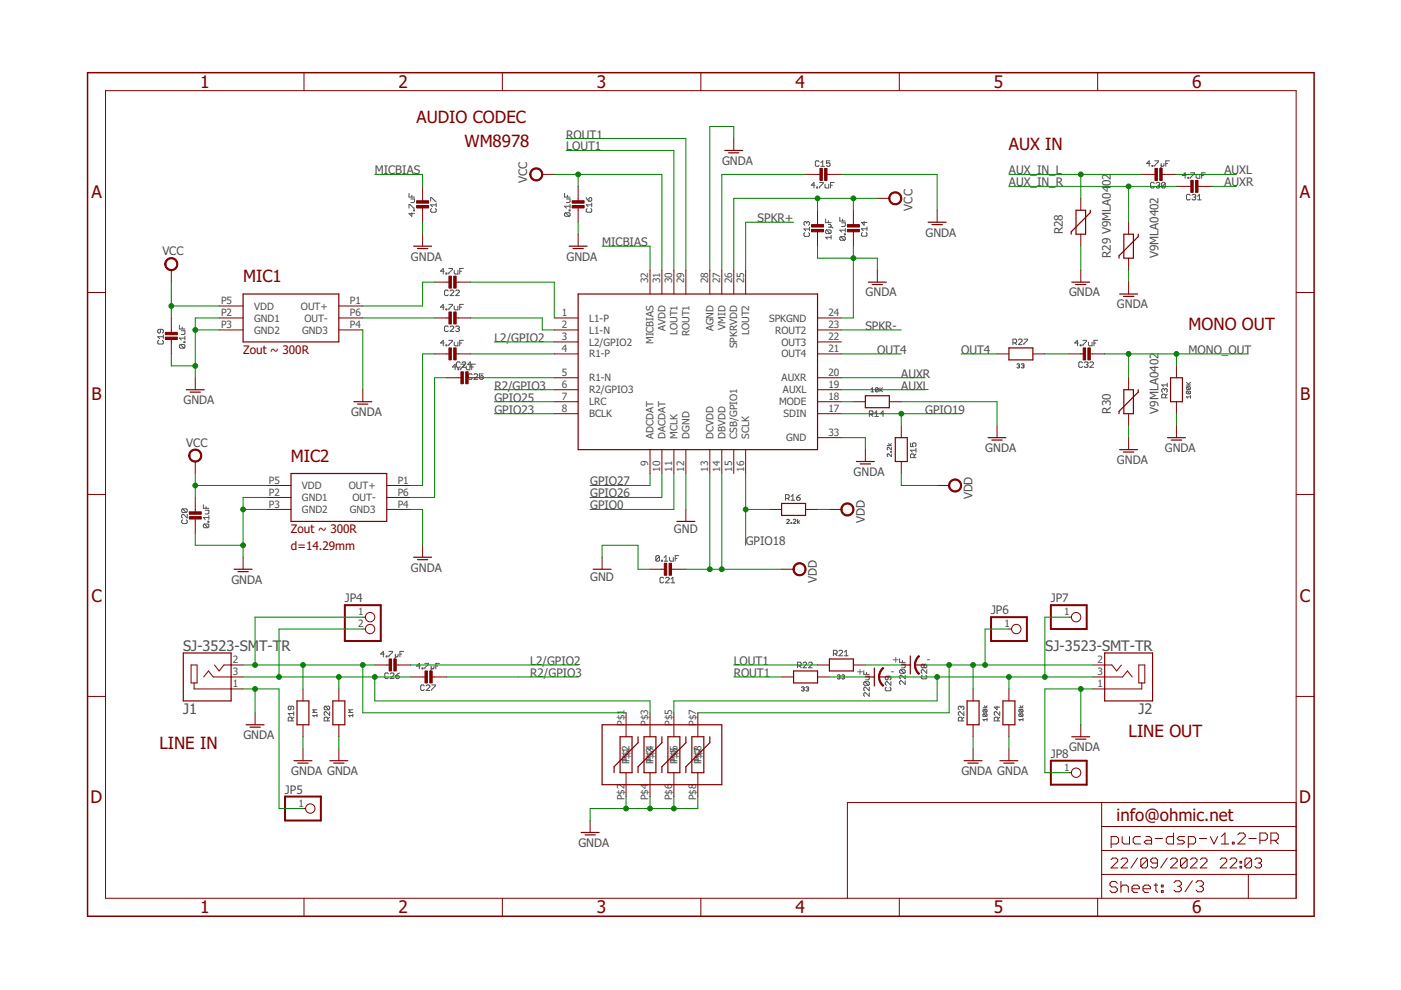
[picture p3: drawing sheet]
<svg xmlns="http://www.w3.org/2000/svg" width="297mm" height="210mm" viewBox="0 0 297 210" stroke-linecap="round" stroke-linejoin="round" font-family="sans-serif">
<g fill="none" stroke="#505050" stroke-width=".21">
<path d="M172.8 39.3h-.8l.6-.6v1.2M173.2 39.7h.2v.2h-.2zM173.7 34.3l-.2-.2h-.4l-.2 .2v.8l.2 .2h.4l.2-.2M173.8 38.7h.7l-.7 1.2M174 35.3h.8M174 34.5l.4-.4v1.2M174.9 39.1v.6l.2 .2h.6v-.8M176 34.1h-.8v.6l.4-.2 .4 .2v.4l-.2 .2h-.4l-.2-.2M176.1 39.3h.4M176.9 38.7h-.8v1.2M243.9 34.7h-.8l.5-.6v1.2M244.2 35.1h.2v.2h-.2z"/>
<path d="M244.7 38.9l-.2-.2h-.4l-.2 .2v.7l.2 .3h.4l.2-.3M244.8 34.1h.8l-.8 1.2M245.1 38.9l.2-.2h.4l.2 .2-.2 .4M245.5 39.3h.2M245.7 39.3l.2 .2-.2 .4h-.4l-.2-.3M246.2 34.7v.8l-.2 .1M246.8 34.7v.4l-.2 .2-.4-.2M247.1 38.9v.7l-.2 .3h-.4l-.2-.3M247.1 38.9l-.2-.2h-.4l-.2 .2v.7M247.1 38.9l-.8 .7M247.2 34.7h.3M247.9 34.1h-.7v1.2"/>
<path d="M251.5 37.2h-.8l.6-.6v1.2M251.9 37.6h.2v.2h-.2zM252.4 36.6h.8v.2l-.8 .8v.2M253.6 37v.6l.2 .2h.6v-.8M254.8 37.2h.4M255.5 36.6h-.7v1.2M86.7 41v.8h1.2M86.7 44.1v-.8h.2l.8 .8h.2M87.1 42.2h.8v.6l-.2 .1h-.6M87.3 45.1v.8l-.6-.6h1.2M87.3 41.4v.4M87.7 44.5h.2v.2h-.2z"/>
<path d="M91.3 42.7v-.8h.2l.8 .8h.2M91.5 44.2l-.2 .2v.4l.2 .2h.8l.2-.2v-.4l-.2-.2M92.5 43.4h-1.2l.4 .4M92.5 43.1v.7M94.2 57.5h-.8l.6-.6v1.2M94.6 57.9h.1v.2h-.1zM95.1 56.9h.8v.2l-.8 .8v.2M96.3 57.3v.6l.2 .2h.6v-.8M97.5 57.5h.4M98.3 56.9h-.8v1.2M119.7 41v.8h1.2M119.9 45.1l-.2 .2v.4l.2 .2h.8"/>
<path d="M119.9 45.1h.8l.2 .2v.4l-.2 .2M119.9 45.1l.8 .8M120.1 42.2h.8v.6l-.2 .1h-.6M120.3 41.4v.4M120.7 44.5h.2v.2h-.2zM120.9 43.3v.8M120.9 43.7h-1.2l.4 .4M124.3 41.9l.6 .8M124.5 44.2l-.2 .2v.4l.2 .2h.8l.2-.2v-.4l-.2-.2M124.9 42.1l.2-.2 .4 .2v.4l-.2 .2h-.4zM125.5 43.1v.7M125.5 43.4h-1.2l.4 .4"/>
<path d="M170.6 49.3l-.1 .2v.4l.1 .2h.8l.2-.2v-.4l-.2-.2M171 47.2l-.2-.2-.3 .2v.4l.1 .2M171 47.2l.2-.2 .4 .2v.4l-.2 .2M171 47.2v.2M171.6 48.2v.7M171.6 48.6h-1.1l.3 .3M175 46.4v.8h1.2M175.2 48.7h.8l.2 .2v.4l-.2 .2M175.2 48.7l-.2 .2v.4l.2 .2h.8M175.2 48.7l.8 .8M175.6 47.6h.4l.2 .2-.2 .4M175.6 48.2h.8l.2 .2"/>
<path d="M175.6 46.8v.4M176.2 50.3h-1.2l.4 .4M176.2 49.9v.8M178.1 46.1v.8h1.1M178.2 50.2l-.1 .2v.4l.1 .1h.8M178.2 50.2h.8l.2 .2v.4l-.2 .1M178.2 50.2l.8 .7M178.4 47.2h.8v.6l-.2 .2h-.6M178.6 46.5v.4M179 49.6h.2v.2h-.2zM179.2 48.4v.8M179.2 48.8h-1.1l.3 .4"/>
<path d="M182.8 49.3l-.2 .2v.4l.2 .2h.8l.2-.2v-.4l-.2-.2M183.2 47v.7l-.6-.5h1.2M183.8 48.1v.8M183.8 48.5h-1.2l.4 .4M252.3 41.4l-.2-.2h-.3l-.2 .2v.8l.2 .2h.3l.2-.2M252.7 41.4l.2-.2h.4l.2 .2-.2 .4M253.1 41.8h.2M253.3 41.8l.2 .2-.2 .4h-.4l-.2-.2M253.9 42.4h.8M253.9 41.6l.4-.4v1.2M33.7 72.2l-.3 .2v.3l.3 .2h.7l.2-.2v-.3l-.2-.2M34 69.8v.6l-.2 .2-.4-.2v-.4l.3-.2h.7l.2 .2v.4l-.2 .2"/>
<path d="M34.6 71v.8M34.6 71.4h-1.2l.4 .4M38 69v.7h1.2M38.2 73l-.2 .2v.4l.2 .2h.8M38.2 73h.8l.2 .2v.4l-.2 .2M38.2 73l.8 .8M38.4 70.1h.8v.6l-.2 .2h-.6M38.6 69.3v.4M39 72.5h.2v.1h-.2zM39.2 71.3v.8M39.2 71.7h-1.2l.4 .4M94.2 65.1h-.8l.6-.6v1.2"/>
<path d="M94.2 72.7h-.8l.6-.5v1.1M94.6 65.5h.1v.2h-.1zM94.6 73.1h.1v.2h-.1zM95 61.7l-.2-.2h-.3l-.2 .2v.8l.2 .2h.3l.2-.2M95 69.3l-.2-.2h-.3l-.2 .2v.8l.2 .2h.3l.2-.2M95.1 64.5h.8v.2l-.8 .8v.2M95.1 72.2h.8v.1l-.8 .8v.2M95.4 61.7l.2-.2h.4l.2 .2v.2l-.8 .8h.8M95.4 69.3l.2-.2h.4l.2 .2v.2l-.8 .8h.8M96.3 64.9v.6l.2 .2h.6v-.8M96.3 72.5v.6l.2 .2h.6v-.8M96.6 61.7l.2-.2h.4l.2 .2v.2l-.8 .8h.8"/>
<path d="M96.6 69.3l.2-.2h.4l.2 .2-.2 .4M96.7 77.8h-.8l.6-.6v1.2M97 69.7h.2M97.1 78.2h.2v.2h-.2zM97.2 69.7l.2 .2-.2 .4h-.4l-.2-.2M97.5 65.1h.4M97.5 72.7h.4M97.6 76.9l-.2-.2h-.4l-.2 .2v.8l.2 .2h.4l.2-.2M97.7 77.2h.7v.2l-.7 .8v.2M98 76.9l.2-.2h.4l.1 .2v.2l-.7 .8h.7M98.3 64.5h-.8v1.2M98.3 72.2h-.8v1.1"/>
<path d="M98.8 77.6v.6l.2 .2h.6v-.8M99.9 77.3h-.8l.6-.6v1.2M100 77.8h.4M100.1 79.5l-.2-.2h-.4l-.2 .2v.7l.2 .2h.4l.2-.2M100.5 79.5l.2-.2h.4l.2 .2v.2l-.8 .7h.8M100.8 77.2h-.8v1.2M102.4 79.3h-.7v.6l.4-.2 .3 .2v.3l-.1 .2h-.4l-.2-.2M214.8 72.7h.5l.2-.2v-.4l-.2-.2h-.5v1.2M215.1 72.7l.4 .4M215.6 77.3l.4-.2 .2 .2-.2 .3M215.9 77.6h.1M215.9 72.1l.2-.2h.4l.2 .2v.2l-.8 .8h.8"/>
<path d="M216 77.6l.2 .1-.2 .3-.4-.1M216.5 77.3l.5-.2 .1 .2-.1 .3M216.8 77.6h.2M217 77.6l.1 .1-.1 .3-.5-.1M217.1 71.9h.8v.2l-.8 .8v.2M228.6 72.7h-.7l.5-.5v1.1M229 73.1h.2v.2h-.2zM229.5 76.9l-.2-.2h-.4l-.2 .2v.8l.2 .2h.4l.2-.2M229.6 72.2h.8v.1l-.8 .8v.2M229.9 76.9l.2-.2h.4l.2 .2-.2 .4M230.3 77.3h.2M230.5 77.3l.2 .2-.2 .4h-.4l-.2-.2"/>
<path d="M230.8 72.5v.6l.2 .2h.5v-.8M231.1 76.9l.2-.2h.3l.2 .2v.2l-.7 .8h.7M231.9 72.7h.4M232.7 72.2h-.8v1.1M184.3 87.9h.6l.2-.2v-.4l-.2-.2h-.6v1.2M184.7 82.5l.3-.3v.9M184.7 83.1h.6M184.7 87.9l.4 .4M185.5 87.5l.4-.4v1.2M185.5 88.3h.7M186.2 82.4v.5l-.1 .2-.5-.2M186.2 82.4l-.4-.2-.2 .2v.5"/>
<path d="M186.2 82.4l-.6 .5M186.6 82.2v.9M186.7 82.6l.4 .5M187.1 82.2l-.5 .6M187.4 87.7h-.8l.6-.6v1.2M188.1 94.5h.9M188.4 94l.3 .5 .3-.5M188.8 95.7l.2 .2zM189 94.8v.6l-.6-.6-.3 .2 .2 .4M189 96.2v.6l-.6-.6-.3 .2 .2 .4M193 93.9v.8h.6l-.2-.4 .2-.4h.4l.2 .2v.4l-.2 .2M193.8 97v-.6l-.2-.2h-.4l-.2 .2v.6h1.2"/>
<path d="M194.2 96.2l-.4 .4M194.2 95.5h-1.2l.4 .4M194.2 95.1v.8M246.9 82.6l-.2-.2-.4 .2v.4l.2 .2M246.9 82.6l.2-.2 .4 .2v.4l-.2 .2M246.9 82.6v.2M247.1 84.3v-.5l-.2-.2h-.4l-.2 .2v.5h1.2M247.5 81.6h-1.2l.4 .4M247.5 83.6l-.4 .3M247.5 81.2v.8M251.5 81.6h.9M251.5 81l.6 .6"/>
<path d="M251.7 82l.7 .1-.1 .5M251.7 82.9l.7 .2-.1 .4M251.7 82.9l-.2 .2 .2 .4h.6M251.7 82l-.2 .1 .2 .5h.6M251.7 82.9l.6 .6M251.7 82l.6 .6M252.4 83.9v.5M252.4 84.1h-.9l.3 .3M252.4 81l-.4 .5M38.7 110.2l-.2 .2v.4l.2 .2h.8l.2-.2v-.4l-.2-.2M38.7 107.9l-.2 .2v.4l.2 .2h.8M38.7 107.9h.8l.2 .2v.4l-.2 .2"/>
<path d="M38.7 107.9l.8 .8M39.7 109.1v.7l-.8-.7-.4 .1v.4l.2 .2M43.1 107v.8h1.2M43.3 111.1l-.2 .2v.4l.2 .2h.8M43.3 111.1h.8l.2 .2v.4l-.2 .2M43.3 111.1l.8 .8M43.5 108.2h.8v.6l-.2 .2h-.6M43.7 107.4v.4M44.1 110.5h.2v.2h-.2zM44.3 109.3v.8M44.3 109.7h-1.2l.4 .4M139.8 118l-.2-.2h-.3l-.3 .2v.8"/>
<path d="M139.8 118v.8l-.2 .2h-.3l-.3-.2M139.8 118l-.8 .8M140.2 118.8h.2v.2h-.2zM140.8 119h.8M140.8 118.2l.4-.4v1.2M142 118.2v.6l.2 .2h.5v-.8M143.2 118.4h.3M143.9 117.8h-.7v1.2M166.5 105.7h.6l.2-.2v-.4l-.2-.2h-.6v1.2M166.8 110.3l.1-.2 .4 .2-.5 .7h.5M166.9 105.7l.4 .4M167.7 110.8l.2 .2z"/>
<path d="M167.7 105.3l.4-.4v1.2M167.7 106.1h.8M168.2 110.3l.1-.2 .4 .2-.5 .7h.5M168.9 105.5h.6l.2 .4-.2 .2h-.4l-.2-.2zM169.1 110.1v.9M169.5 110.4l-.4 .3 .4 .3M169.7 104.9l-.8 .6M81.5 138.7h-.8l.6-.6v1.2M81.9 139.1h.2v.2h-.2zM82.4 138.1h.8v.2l-.8 .8v.2M83.8 138.7v.8l-.2 .2M84.4 138.7v.4l-.2 .2-.4-.2"/>
<path d="M84.8 138.7h.4M85.6 138.1h-.8v1.2M140.7 122.6l-.2-.2h-.4l-.2 .2v.8l.2 .2h.4l.2-.2M141.1 122.6l.2-.2h.4l.2 .2v.2l-.8 .8h.8M142.3 123.6h.7M142.3 122.8l.4-.4v1.2M176.7 138.6h.6l.2-.1v-.4l-.2-.2h-.6v1.1M177.1 138.6l.4 .4M177.9 138.1l.2-.2h.4l.1 .2v.2l-.7 .7h.7M179 139h.8M179 138.3l.4-.4v1.1M190.7 139.7v.7h1.2"/>
<path d="M61.7 149.7v.6l-.2 .2-.4-.2v-.4l.2-.2h.8l.2 .2v.4l-.2 .2M61.9 152.8v-.5l-.2-.2h-.4l-.2 .2v.5h1.2M62.3 152.1l-.4 .3M62.3 151.3h-1.2l.4 .4M62.3 150.9v.8M67.2 151.7h-.9l.3 .3M67.2 151.4v.6M67.2 150.5h-.9l.3 .3-.3 .3h.9M68.9 149.7l-.2 .2v.4l.2 .2h.8M68.9 149.7h.8l.2 .2v.4l-.2 .2M68.9 149.7l.8 .8M69.5 152.8v-.5l-.2-.2h-.4l-.2 .2v.5h1.2"/>
<path d="M69.9 150.9v.8l-.8-.8-.4 .2v.4l.2 .2M69.9 152.1l-.4 .3M74.8 151.7h-.8l.2 .3M74.8 150.5h-.8l.2 .3-.2 .3h.8M74.8 151.4v.6M82.4 142.9l-.2-.2h-.4l-.2 .2v.8l.2 .2h.4l.2-.2M82.7 142.9l.2-.2h.4l.2 .2v.2l-.8 .8h.8M83.9 143.3h.6l.2 .4-.2 .2h-.4l-.2-.2zM84.7 142.7l-.8 .6M89.1 141.2h-.8l.6-.5v1.1M89.5 141.6h.2v.2h-.2zM90 145.4l-.2-.2h-.4l-.2 .2v.8l.2 .2h.4l.2-.2"/>
<path d="M90.1 140.7h.7v.1l-.7 .8v.2M90.4 145.4l.2-.2h.3l.2 .2v.2l-.7 .8h.7M91.4 141.2v.8l-.2 .2M91.5 145.2h.8v.2l-.8 .8v.2M92 141.2v.4l-.2 .2-.4-.2M92.4 141.2h.4M93.2 140.7h-.8v1.1M169.1 141.2h.6l.2-.2v-.4l-.2-.2h-.6v1.2M169.5 141.2l.4 .4M169.9 145.8l.5-.2 .1 .2-.1 .3M170.2 146.1h.2M170.3 140.6l.2-.2h.3l.2 .2v.2l-.7 .8h.7"/>
<path d="M170.4 146.1l.1 .1-.1 .3-.5-.2M170.9 145.8l.4-.2 .1 .2-.1 .3M171.2 146.1h.1M171.3 146.1l.1 .1-.1 .3-.4-.2M171.4 140.6l.2-.2h.4l.2 .2v.2l-.8 .8h.8M177.5 143.2l.5-.1 .1 .1-.1 .3M177.8 143.5h.2M178 143.5l.1 .2-.1 .3-.5-.2M178.5 143.2l.4-.1 .1 .1-.1 .3M178.8 143.5h.1M178.9 143.5l.1 .2-.1 .3-.4-.2M183.1 142.2v.8h1.2"/>
<path d="M183.3 144.5h.8l.2 .2v.4l-.2 .2M183.3 144.5l-.2 .2v.4l.2 .2h.8M183.3 144.5l.8 .8M183.5 143.4h.8v.6l-.2 .1h-.6M183.7 142.6v.4M184.3 145.7v.8l-.8-.8-.4 .2v.4l.2 .2M184.3 146.9v.7l-.8-.7-.4 .2v.3l.2 .2M187.9 145.7l-.2 .2v.4l.2 .2h.8l.2-.2v-.4l-.2-.2M188.3 143.4v.6l-.2 .1-.4-.1v-.4l.2-.2h.8l.2 .2v.4l-.2 .1M188.9 144.5v.8l-.8-.8-.4 .2v.4l.2 .2M190.9 142h.8l.2 .2v.4l-.2 .2M190.9 142l-.2 .2v.4l.2 .2h.8"/>
<path d="M190.9 142l.8 .8M191.1 140.8h.8v.6l-.2 .2h-.6M191.3 140v.4M191.9 143.2v.7l-.8-.7-.4 .2v.3l.2 .2M191.9 144.3v.8l-.8-.8-.4 .2v.4l.2 .2M195.5 143.2l-.2 .2v.3l.2 .2h.8l.2-.2v-.3l-.2-.2M195.9 141l-.2-.2-.4 .2v.4l.2 .2 .4-.2M195.9 141l.2-.2 .4 .2v.4l-.2 .2-.4-.2M195.9 141v.4M196.5 142v.8l-.8-.8-.4 .2v.4l.2 .2M203.8 149.9l-.2-.2-.4 .2v.4l.2 .2M203.8 149.9l.2-.2 .4 .2v.4l-.2 .2"/>
<path d="M203.8 149.9v.2M204 152.8v-.5l-.2-.2h-.4l-.2 .2v.5h1.2M204.4 150.9v.8l-.8-.8-.4 .2v.4l.2 .2M204.4 152.1l-.4 .3M208.4 150.1h.9M208.6 150.4h.5l.2 .2-.2 .4M208.6 151.3h.5l.2 .2-.2 .4M208.6 151.3l-.2 .5 .7 .1M208.6 150.4l-.2 .4 .2 .2h.5M208.6 151.3l.5 .6M208.6 150.4l.5 .6M208.7 149.6l.3 .5 .3-.5"/>
<path d="M209.3 152.6h-.9l.3 .2M209.3 152.3v.5M211.4 149.7v.8l-.6-.6h1.2M211.6 152.8v-.5l-.2-.2h-.4l-.2 .2v.5h1.2M212 150.9v.8l-.8-.8-.4 .2v.4l.2 .2M212 152.1l-.4 .3M216 150.1h.9M216.2 151.3l-.2 .5 .7 .1M216.2 151.3h.5l.2 .2-.2 .4M216.2 150.4l-.2 .4 .2 .2h.5M216.2 150.4h.5l.2 .2-.2 .4M216.2 151.3l.5 .6"/>
<path d="M216.2 150.4l.5 .6M216.3 149.6l.3 .5 .3-.5M216.9 152.6h-.9l.3 .2M216.9 152.3v.5"/>
</g>
<g fill="none" stroke="#800000" stroke-width=".21">
<path d="M22.4 19.2h252.4v171.3h-252.4zM64.5 15.4v3.8M106.5 15.4v3.8M148.6 15.4v3.8M190.7 15.4v3.8M232.7 15.4v3.8M89.6 39.5v3.3M115 37h2.5M122.6 39.5v3.3M155.6 29.4v2.5M170.8 37h3.3M175.1 37h3.3"/>
<path d="M241.8 37h3.3M246.1 37h3.3M249.4 39.5h3.3M253.7 39.5h3.3M36.3 57.3v2.5M89.6 43.8v3.3M89.6 49.7v2.5M92.1 59.8h3.3M96.5 59.8h3.3M122.6 43.8v3.3M122.6 49.7v2.5M137.8 57.3v5"/>
<path d="M140.3 57.3v5M142.9 57.3v5M145.4 57.3v5M150.5 57.3v5M153 57.3v5M155.6 57.3v5M158.1 57.3v5M173.3 44.6v3.3M173.3 48.9v3.3M180.9 44.6v3.3M180.9 48.9v3.3M186 57.3v2.5"/>
<path d="M186 42.1h2.6M198.7 44.6v2.5M229.2 42.1v2.5M229.2 49.7v2.5M229.2 57.3v2.5M239.3 47.1v2.6M239.3 54.7v2.6M239.3 59.8v2.5M18.6 62h3.8M36.3 67.4v3.3M36.3 71.7v3.3M46.5 70h5"/>
<path d="M46.5 67.4h5M46.5 64.9h5M71.8 70h5.1M71.8 67.4h5.1M71.8 64.9h5.1M92.1 67.4h3.3M92.1 75h3.3M96.5 67.4h3.3M96.5 75h3.3M117.5 70h5.1M117.5 67.4h5.1M117.5 72.5h5.1"/>
<path d="M117.5 75h5.1M173.3 70h5.1M173.3 67.4h5.1M173.3 72.5h5.1M173.3 75h5.1M211.4 75h2.5M219 75h2.5M226.6 75h3.3M230.9 75h3.3M249.4 77.6v2.5M274.8 62h3.8M41.4 80.1v2.5"/>
<path d="M41.4 97.9v2.5M76.9 82.6v2.6M94.7 80.1h3.3M99 80.1h3.3M117.5 82.6h5.1M117.5 80.1h5.1M117.5 87.7h5.1M117.5 85.2h5.1M137.8 95.3v5.1M140.3 95.3v5.1M142.9 95.3v5.1M145.4 95.3v5.1"/>
<path d="M150.5 95.3v5.1M153 95.3v5.1M155.6 95.3v5.1M158.1 95.3v5.1M173.3 82.6h5.1M173.3 80.1h5.1M173.3 87.7h5.1M173.3 92.8h5.1M173.3 85.2h5.1M180.9 85.2h2.6M183.5 95.3v2.6M188.6 85.2h2.5"/>
<path d="M191.1 90.3v2.5M191.1 97.9v2.5M211.4 90.3v2.5M239.3 80.1v2.5M239.3 87.7v2.6M239.3 92.8v2.5M249.4 85.2v2.5M249.4 90.3v2.5M18.6 104.8h3.8M41.4 105.5v3.3M41.4 109.8v3.3M51.5 118.2v2.5"/>
<path d="M56.6 105.5h5.1M56.6 108h5.1M56.6 102.9h5.1M82 105.5h5.1M82 108h5.1M82 102.9h5.1M89.6 115.6v2.6M127.7 118.2v2.5M145.4 108v2.6M163.2 108h2.5M170.8 108h2.5M175.9 108h2.5"/>
<path d="M198.7 102.9h2.5M274.8 104.8h3.8M76.9 130.9h.6M76.9 133.4h.6M137.8 120.7h3.3M142.1 120.7h3.3M165.7 120.7h2.6M213.9 133.4h.6M226.6 130.9h.6M18.6 147.7h3.8M40.5 141h1.3v3.8h-1.3zM41.1 144.8v1.3h10.4"/>
<path d="M43.2 143.5l1-1.2 1 1.2h6.3M45.5 141l1 1.3 1-1.3h4M54.1 151.1v2.6M64.2 146.1v2.5M64.2 153.7v2.5M64.2 158.7v2.6M71.8 146.1v2.5M71.8 153.7v2.5M71.8 158.7v2.6M79.5 141h3.3M83.8 141h3.3M87.1 143.5h3.3"/>
<path d="M91.4 143.5h3.3M132.7 151.1v5.1M137.8 151.1v5.1M142.9 151.1v5.1M148 151.1v5.1M165.7 143.5h2.6M173.3 141h2.6M173.3 143.5h2.6M180.9 141h2.6M206.3 146.1v2.5M206.3 153.7v2.5M206.3 158.7v2.6"/>
<path d="M213.9 146.1v2.5M213.9 153.7v2.5M213.9 158.7v2.6M229.2 153.7v2.5M231.7 141h4l1 1.3 1.1-1.3M231.7 143.5h6.3l1-1.2 1.1 1.2M241.4 141h1.3v3.8h-1.3zM242.1 144.8v1.3h-10.4M274.8 147.7h3.8M64.2 171.4h.6M125.1 174v2.5M132.7 163.8v5.1"/>
<path d="M137.8 163.8v5.1M142.9 163.8v5.1M148 163.8v5.1M226.6 163.8h.6M233.6 170.2v20.3M233.6 175.2h41.2M235.6 178.9h1.1l.5-.3v-.8l-.5-.4h-1.1v2.3M237.9 177.4v1.2l.4 .3h1.2v-1.5M241.8 177.4h-1.2l-.3 .4v.8l.3 .3h1.2M243 177.4h.8l.4 .4v1.1h-1.2l-.4-.3 .4-.4h1.2M244.9 177.8h1.6M248.8 176.6v2.3h-1.2l-.3-.3v-.8l.3-.4h1.2"/>
<path d="M251.2 177.4h-1.2l-.4 .4 .4 .4h.8l.4 .4-.4 .3h-1.2M251.9 178.9h1.2l.4-.3v-.8l-.4-.4h-1.2v2.3M254.3 177.8h1.5M256.6 177.4l.8 1.5 .8-1.5M259 178.9h1.5M259 177.4l.7-.8v2.3M261.3 178.6h.4v.3h-.4zM262.4 177l.4-.4h.8l.4 .4v.4l-1.6 1.5h1.6M264.8 177.8h1.5M267.1 178.2h1.2l.4-.4v-.8l-.4-.4h-1.2v2.3M269.5 178.2h1.1l.4-.4v-.8l-.4-.4h-1.1v2.3M270.2 178.2l.8 .7"/>
<path d="M274.8 170.2h-95.1v20.3M64.5 190.5v3.8M106.5 190.5v3.8M148.6 190.5v3.8M190.7 190.5v3.8M232.7 190.5v3.8M233.6 185.4h41.2M233.6 180.3h41.2M235.6 182.3l.3-.4h.7l.4 .4v.3l-1.4 1.4h1.4M236.9 187.3l-.4-.4h-.8l-.4 .4v.4l.4 .3h.8l.4 .4v.4l-.4 .4h-.8l-.4-.4M237.7 186.9v2.3M237.7 188l.4-.3h.7l.4 .3v1.2"/>
<path d="M237.7 182.3l.3-.4h.7l.4 .4v.3l-1.4 1.4h1.4M240 188.4h1.6v-.4l-.4-.3h-.8l-.4 .3v.8l.4 .4h.8M241.2 181.9l-1.4 2.1M242.3 188.4h1.6v-.4l-.4-.3h-.8l-.4 .3v.8l.4 .4h.8M243.3 182.3v1.4l-.4 .3h-.7l-.3-.3M243.3 182.3l-.4-.4h-.7l-.3 .4v1.4M243.3 182.3l-1.4 1.4M244.7 187.7h.7M245.1 187.3v1.5l.3 .4M245.4 183h-1.1l-.3-.4v-.3l.3-.4h.7l.4 .4v1.4l-.4 .3h-.7l-.3-.3M246.2 187.7h.4v.3h-.4zM246.2 188.8h.4v.4h-.4z"/>
<path d="M247.5 181.9l-1.4 2.1M248.2 182.3l.3-.4h.7l.4 .4v.3l-1.4 1.4h1.4M248.9 187.2l.4-.4h.8l.4 .4v.3l-.4 .4M249.7 187.9h.4M250.1 187.9l.4 .4v.4l-.4 .4h-.8l-.4-.4M251.7 182.3v1.4l-.3 .3h-.8l-.3-.3M251.7 182.3l-.3-.4h-.8l-.3 .4v1.4M251.7 182.3l-1.4 1.4M252.4 182.3l.4-.4h.6l.4 .4v.3l-1.4 1.4h1.4M252.8 186.8l-1.6 2.3M253.6 187.2l.4-.4h.7l.4 .4v.3l-.4 .4M254.4 187.9h.3"/>
<path d="M254.5 182.3l.3-.4h.7l.4 .4v.3l-1.4 1.4h1.4M254.7 187.9l.4 .4v.4l-.4 .4h-.7l-.4-.4M258.7 182.3l.4-.4h.7l.3 .4v.3l-1.4 1.4h1.4M260.8 182.3l.4-.4h.7l.3 .4v.3l-1.4 1.4h1.4M262.9 183.7h.3v.3h-.3zM262.9 182.6h.3v.4h-.3zM264.7 185.4v5.1M265.4 182.3v1.4l-.4 .3h-.7l-.4-.3M265.4 182.3l-.4-.4h-.7l-.4 .4v1.4M265.4 182.3l-1.5 1.4M266.1 182.3l.3-.4h.7l.4 .4v.3l-.4 .4M266.8 183h.3"/>
<path d="M267.1 183l.4 .3v.4l-.4 .3h-.7l-.3-.3"/>
<circle cx="78.5" cy="130.9" r=".99"/>
<circle cx="78.5" cy="133.4" r=".99"/>
<circle cx="215.5" cy="133.4" r=".99"/>
<circle cx="228.2" cy="130.9" r=".99"/>
<circle cx="65.8" cy="171.4" r=".99"/>
<circle cx="228.2" cy="163.8" r=".99"/>
</g>
<path d="M18.6 15.4h260v178.9h-260z" fill="none" stroke="#800000" stroke-width=".32"/>
<g fill="none" stroke="#800000" stroke-width=".25">
<path d="M153.7 31.9h3.8M154.5 32.4h2.2M87.7 52.2h3.8M88.5 52.7h2.2M120.7 52.2h3.8M121.5 52.7h2.2M184.1 59.8h3.8M196.8 47.1h3.8M197.6 47.6h2.2M227.2 59.8h3.8M228.1 44.6h2.1v5.1h-2.1zM231.2 44.6v.5l-4.1 4v.6"/>
<path d="M238.3 49.7h2v5h-2zM241.3 49.7v.5l-4 4v.5M51.5 62.3h20.3v10.2h-20.3zM122.6 62.3h50.7v33h-50.7zM184.9 60.3h2.2M213.9 73.8h5.1v2.5h-5.1zM228 60.3h2.2M237.4 62.3h3.8M238.2 62.8h2.2M39.5 82.6h3.8M40.3 83.1h2.2M75 85.2h3.8"/>
<path d="M75.8 85.7h2.2M181.6 97.9h3.8M182.4 98.4h2.2M183.5 83.9h5.1v2.5h-5.1zM189.8 92.8h2.6v5.1h-2.6zM209.5 92.8h3.8M210.3 93.3h2.2M237.4 95.3h3.8M238.2 95.8h2.2M238.3 82.6h2v5.1h-2zM241.3 82.6v.5l-4 4.1v.5M247.5 92.8h3.8"/>
<path d="M248.2 80.1h2.5v5.1h-2.5zM248.3 93.3h2.2M61.7 100.4h20.3v10.2h-20.3zM87.7 118.2h3.8M88.5 118.7h2.2M143.5 110.6h3.8M165.7 106.7h5.1v2.6h-5.1zM38.9 138.5h10.1v10.1h-10.1zM49.6 120.7h3.8M50.5 121.2h2.1M125.8 120.7h3.8M175.9 139.7h5v2.6h-5z"/>
<path d="M193 139.1v3.8M234.2 138.5h10.2v10.1h-10.2zM52.2 153.7h3.8M53 154.2h2.2M63 148.6h2.5v5.1h-2.5zM70.6 148.6h2.5v5.1h-2.5zM127.7 153.7h25.3v12.7h-25.3zM131.5 156.2h2.5v7.6h-2.5zM135.3 156.2v1.3l-5.1 5.1v1.2M136.5 156.2h2.6v7.6h-2.6zM140.3 156.2v1.3l-5 5.1v1.2M141.6 156.2h2.5v7.6h-2.5z"/>
<path d="M145.4 156.2v1.3l-5.1 5.1v1.2M146.7 156.2h2.5v7.6h-2.5zM150.5 156.2v1.3l-5.1 5.1v1.2M168.3 142.3h5v2.5h-5zM183.5 143.5h1.9M185.4 141.6v3.8M186.6 143.5h2M191.1 141h1.9M194.2 141h2M205 148.6h2.6v5.1h-2.6zM212.6 148.6h2.6v5.1h-2.6zM227.2 156.2h3.8"/>
<path d="M228 156.7h2.2M62.3 161.3h3.8M63.1 161.8h2.2M69.9 161.3h3.8M70.8 161.8h2.1M123.2 176.5h3.8M124 177h2.2M204.4 161.3h3.8M205.2 161.8h2.2M212 161.3h3.8M212.8 161.8h2.2"/>
</g>
<g fill="#800000" stroke="#800000" stroke-width=".21">
<path d="M96.2 58.5h.5v2.6h-.5z"/>
<path d="M95.2 58.5h.5v2.6h-.5z"/>
<path d="M96.2 66.1h.5v2.6h-.5z"/>
<path d="M95.2 66.1h.5v2.6h-.5z"/>
<path d="M96.2 73.8h.5v2.5h-.5z"/>
<path d="M95.2 73.8h.5v2.5h-.5z"/>
<path d="M98.7 78.8h.6v2.6h-.6z"/>
<path d="M97.7 78.8h.5v2.6h-.5z"/>
<path d="M35.1 71.5h2.5v.5h-2.5z"/>
<path d="M35.1 70.5h2.5v.5h-2.5z"/>
<path d="M40.1 109.5h2.6v.5h-2.6z"/>
<path d="M40.1 108.5h2.6v.5h-2.6z"/>
<path d="M141.9 119.4h.5v2.6h-.5z"/>
<path d="M140.8 119.4h.6v2.6h-.6z"/>
<path d="M121.3 42.6h2.5v.5h-2.5z"/>
<path d="M121.3 43.6h2.5v.5h-2.5z"/>
<path d="M179.7 47.6h2.5v.5h-2.5z"/>
<path d="M179.7 48.6h2.5v.5h-2.5z"/>
<path d="M173.8 35.7h.5v2.5h-.5z"/>
<path d="M174.8 35.7h.5v2.5h-.5z"/>
<path d="M88.3 42.6h2.6v.5h-2.6z"/>
<path d="M88.3 43.6h2.6v.5h-2.6z"/>
<path d="M172.1 48.6h2.5v.5h-2.5z"/>
<path d="M172.1 47.6h2.5v.5h-2.5z"/>
<path d="M83.5 139.7h.5v2.6h-.5z"/>
<path d="M82.5 139.7h.5v2.6h-.5z"/>
<path d="M91.1 142.3h.5v2.5h-.5z"/>
<path d="M90.1 142.3h.5v2.5h-.5z"/>
<path d="M245.9 35.7h.5v2.5h-.5z"/>
<path d="M244.9 35.7h.5v2.5h-.5z"/>
<path d="M253.5 38.2h.5v2.6h-.5z"/>
<path d="M252.5 38.2h.5v2.6h-.5z"/>
<path d="M230.7 73.8h.5v2.5h-.5z"/>
<path d="M229.7 73.8h.5v2.5h-.5z"/>
</g>
<g fill="#800000" stroke="#800000" stroke-width=".21">
<path d="M201.5 102a1.39 1.39 0 0 1 2.2 .2 1.39 1.39 0 0 1-.8 2.1 1.39 1.39 0 0 1-1.8-1.4h.3a1.15 1.15 0 0 1 1.6-1 1.15 1.15 0 0 1 .3 1.9 1.15 1.15 0 0 1-1.9-.6v-.3h-.3z" fill-rule="evenodd"/>
<path d="M178.6 107.1a1.4 1.4 0 0 1 2.3 .2 1.4 1.4 0 0 1-.9 2.1 1.4 1.4 0 0 1-1.7-1.4h.2a1.15 1.15 0 0 1 1.6-1.1 1.15 1.15 0 0 1 .3 1.9 1.15 1.15 0 0 1-1.8-.5l-.1-.3h-.2z" fill-rule="evenodd"/>
<path d="M168.5 119.7a1.39 1.39 0 0 1 2.2 .3 1.39 1.39 0 0 1-.8 2 1.39 1.39 0 0 1-1.8-1.3h.3a1.14 1.14 0 0 1 1.6-1.1 1.14 1.14 0 0 1 .3 1.9 1.14 1.14 0 0 1-1.9-.5v-.3h-.3z" fill-rule="evenodd"/>
<path d="M35.3 55.1a1.39 1.39 0 0 1 2.2 .2 1.39 1.39 0 0 1-.8 2.1 1.39 1.39 0 0 1-1.8-1.4h.3a1.15 1.15 0 0 1 1.6-1.1 1.15 1.15 0 0 1 .3 1.9 1.15 1.15 0 0 1-1.9-.5v-.3h-.3z" fill-rule="evenodd"/>
<path d="M40.4 95.6a1.4 1.4 0 0 1 2.2 .3 1.4 1.4 0 0 1-.8 2 1.4 1.4 0 0 1-1.8-1.3h.3a1.14 1.14 0 0 1 1.5-1.1 1.14 1.14 0 0 1 .3 1.9 1.14 1.14 0 0 1-1.8-.5v-.3h-.3z" fill-rule="evenodd"/>
<path d="M112.7 36a1.39 1.39 0 0 1 2.2 .3 1.39 1.39 0 0 1-.8 2 1.39 1.39 0 0 1-1.8-1.3h.3a1.14 1.14 0 0 1 1.6-1.1 1.14 1.14 0 0 1 .2 1.9 1.14 1.14 0 0 1-1.8-.5v-.3h-.3z" fill-rule="evenodd"/>
<path d="M188.8 41.1a1.4 1.4 0 0 1 2.2 .2 1.4 1.4 0 0 1-.8 2.1 1.4 1.4 0 0 1-1.8-1.3h.3a1.14 1.14 0 0 1 1.7-1 1.14 1.14 0 0 1 .1 1.9 1.14 1.14 0 0 1-1.8-.7v-.2h-.3z" fill-rule="evenodd"/>
<path d="M194.6 139.1l.2-.1 .2 .2a2.33 2.33 0 0 0 0 3.6l-.2 .2a2.6 2.6 0 0 1-.2-3.9z" fill-rule="evenodd"/>
<path d="M187 141.7l.2-.2 .2 .2a2.33 2.33 0 0 0 0 3.6l-.2 .2a2.6 2.6 0 0 1-.2-3.8z" fill-rule="evenodd"/>
</g>
<path d="M73.1 128.3h7.6v7.6h-7.6zM210.1 130.9h7.6v5h-7.6zM222.8 128.3h7.6v5.1h-7.6zM60.4 168.9h7.6v5.1h-7.6zM222.8 161.3h7.6v5.1h-7.6z" fill="none" stroke="#800000" stroke-width=".42"/>
<g fill="none" stroke="#008000" stroke-width=".21">
<path d="M79.5 37h10.1v2.5M117.5 37h22.8v20.3M120 29.4h25.4v27.9M120 31.9h22.9v25.4M122.6 37v2.5M155.6 29.4v-2.6h-5.1v30.5M170.8 37h-17.8v20.3M178.4 37h20.3v7.6M213.9 37h27.9M213.9 39.5h35.5M229.2 37v5.1M239.3 39.5v7.6"/>
<path d="M249.4 37h12.7M257 39.5h5.1M36.3 59.8v7.6M89.6 47.1v2.6M92.1 59.8h-2.5v5.1h-12.7M99.8 59.8h17.7v7.6M122.6 47.1v2.6M127.7 52.2h10.1v5.1M168.3 47.1h-10.2v10.2M173.3 52.2v2.5h12.7v2.6M173.3 42.1v2.5M180.9 52.2v15.2h-2.5"/>
<path d="M180.9 42.1v2.5M186 42.1h-30.4v15.2M229.2 52.2v5.1M239.3 57.3v2.5M36.3 64.9h10.2M36.3 75v2.6h5.1M41.4 70h5.1M46.5 67.4h-5.1v12.7M76.9 67.4h15.2M76.9 70v12.6M92.1 75h-2.5v27.9h-2.5M99.8 67.4h15.2v2.6h2.5"/>
<path d="M99.8 75h17.7M104.8 72.5h12.7M178.4 75h12.7M178.4 70h12.7M203.8 75h7.6M221.5 75h5.1M234.2 75h30.5M239.3 75v5.1M249.4 75v2.6M94.7 80.1h-2.6v25.4h-5M102.3 80.1h15.2M104.8 85.2h12.7"/>
<path d="M104.8 87.7h12.7M104.8 82.6h12.7M178.4 85.2h2.5M178.4 87.7h25.4M178.4 80.1h17.8M178.4 82.6h17.8M178.4 92.8h5.1v2.5M191.1 85.2h20.3v5.1M191.1 87.7v2.6M239.3 90.3v2.5M249.4 87.7v2.6M41.4 113.1v2.5h10.1"/>
<path d="M41.4 102.9h15.2M41.4 100.4v5.1M51.5 108h5.1M56.6 105.5h-5.1v12.7M87.1 108h2.5v7.6M127.7 118.2v-2.6h7.6v5.1h2.5M137.8 100.4v2.5h-12.7M140.3 100.4v5.1h-15.2M142.9 100.4v7.6h-17.8M145.4 100.4v7.6M150.5 100.4v20.3M153 100.4v20.3"/>
<path d="M158.1 108h5.1M158.1 100.4v15.2M173.3 108h2.6M191.1 100.4v2.5h7.6M76.9 130.9h-22.8v10.1M76.9 133.4h-17.7v10.1M145.4 120.7h20.3M213.9 133.4h-5v7.6M226.6 130.9h-5.1v12.6M51.5 143.5h35.6M51.5 146.1h7.7v25.3h5M51.5 141h28"/>
<path d="M54.1 146.1v5M64.2 141v5.1M64.2 156.2v2.5M71.8 143.5v2.6M71.8 156.2v2.5M76.9 141v10.1h55.8M79.5 143.5v5.1h58.3v2.5M87.1 141h35.5M94.7 143.5h27.9M155.6 143.5h10.1M155.6 141h17.7M175.9 143.5h7.6"/>
<path d="M183.5 141h7.6M188.6 143.5h43.1M196.2 141h35.5M198.7 143.5v5.1h-55.8v2.5M201.2 141v10.1h-53.2M206.3 141v5.1M206.3 156.2v2.5M213.9 143.5v2.6M213.9 156.2v2.5M229.2 146.1v7.6M231.7 146.1h-10.2v17.7h5.1M132.7 168.9v2.5"/>
<path d="M137.8 168.9v2.5M142.9 168.9v2.5M148 168.9v2.5h-22.9v2.6"/>
</g>
<g fill="#008000" stroke="#008000" stroke-width=".21">
<circle cx="158.1" cy="108" r=".51"/>
<circle cx="191.1" cy="87.7" r=".51"/>
<circle cx="41.4" cy="70" r=".51"/>
<circle cx="41.4" cy="77.6" r=".51"/>
<circle cx="51.5" cy="108" r=".51"/>
<circle cx="51.5" cy="115.6" r=".51"/>
<circle cx="180.9" cy="54.7" r=".51"/>
<circle cx="54.1" cy="146.1" r=".51"/>
<circle cx="229.2" cy="146.1" r=".51"/>
<circle cx="132.7" cy="171.4" r=".51"/>
<circle cx="137.8" cy="171.4" r=".51"/>
<circle cx="142.9" cy="171.4" r=".51"/>
<circle cx="150.5" cy="120.7" r=".51"/>
<circle cx="153" cy="120.7" r=".51"/>
<circle cx="122.6" cy="37" r=".51"/>
<circle cx="41.4" cy="102.9" r=".51"/>
<circle cx="36.3" cy="64.9" r=".51"/>
<circle cx="180.9" cy="42.1" r=".51"/>
<circle cx="173.3" cy="42.1" r=".51"/>
<circle cx="206.3" cy="141" r=".51"/>
<circle cx="208.9" cy="141" r=".51"/>
<circle cx="201.2" cy="141" r=".51"/>
<circle cx="213.9" cy="143.5" r=".51"/>
<circle cx="221.5" cy="143.5" r=".51"/>
<circle cx="198.7" cy="143.5" r=".51"/>
<circle cx="64.2" cy="141" r=".51"/>
<circle cx="76.9" cy="141" r=".51"/>
<circle cx="54.1" cy="141" r=".51"/>
<circle cx="71.8" cy="143.5" r=".51"/>
<circle cx="79.5" cy="143.5" r=".51"/>
<circle cx="59.2" cy="143.5" r=".51"/>
<circle cx="229.2" cy="37" r=".51"/>
<circle cx="239.3" cy="39.5" r=".51"/>
<circle cx="239.3" cy="75" r=".51"/>
<circle cx="249.4" cy="75" r=".51"/>
</g>
<g font-size="3.7" fill="#800000">
<text x="42.4" y="18.6">1</text>
<text x="84.5" y="18.6">2</text>
<text x="126.6" y="18.6">3</text>
<text x="168.6" y="18.6">4</text>
<text x="210.7" y="18.6">5</text>
<text x="252.8" y="18.6">6</text>
<text x="19.4" y="41.9">A</text>
<text x="275.6" y="41.9">A</text>
<text x="19.4" y="84.7">B</text>
<text x="275.6" y="84.7">B</text>
<text x="19.4" y="127.5">C</text>
<text x="275.6" y="127.5">C</text>
<text x="19.2" y="170.3">D</text>
<text x="275.5" y="170.3">D</text>
<text x="42.4" y="193.7">1</text>
<text x="84.5" y="193.7">2</text>
<text x="126.6" y="193.7">3</text>
<text x="168.6" y="193.7">4</text>
<text x="210.7" y="193.7">5</text>
<text x="252.8" y="193.7">6</text>
</g>
<g font-size="3.6" fill="#800000">
<text x="88.3" y="26.1">AUDIO CODEC</text>
<text x="98.5" y="31.1">WM8978</text>
<text x="213.9" y="31.9">AUX IN</text>
<text x="51.5" y="59.8">MIC1</text>
<text x="252" y="70">MONO OUT</text>
<text x="61.7" y="97.9">MIC2</text>
<text x="33.8" y="158.8">LINE IN</text>
<text x="239.3" y="156.2">LINE OUT</text>
<text x="236.8" y="174">info@ohmic.net</text>
</g>
<g font-size="3.1" fill="#505050">
<text x="38.8" y="138.1">SJ-3523-SM</text>
<text x="54.9" y="138.1">T-T</text>
<text x="59.7" y="138.1">R</text>
<text x="221.6" y="138.1">SJ-3523-SMT-TR</text>
<text x="38.8" y="151.5">J1</text>
<text x="241.4" y="151.5">J2</text>
</g>
<g font-size="2.5" fill="#505050">
<text x="120" y="29.4">ROUT1</text>
<text x="120" y="31.9">LOUT1</text>
<text x="153.1" y="34.9">GNDA</text>
<text x="79.5" y="37">MICBIAS</text>
<text x="111.8" y="38.9" transform="rotate(-90 111.8 38.9)">VCC</text>
<text x="213.9" y="37">AUX_IN_L</text>
<text x="213.9" y="39.5">AUX_IN_R</text>
<text x="235.5" y="39.4" transform="rotate(-90 235.5 39.4)">02</text>
<text x="259.6" y="39.5">AUXR</text>
<text x="259.6" y="37">AUXL</text>
<text x="160.6" y="47.1">SPKR+</text>
<text x="193.5" y="44.6" transform="rotate(-90 193.5 44.6)">VCC</text>
<text x="127.7" y="52.2">MICBIAS</text>
<text x="196.2" y="50.2">GNDA</text>
<text x="225.3" y="49.7" transform="rotate(-90 225.3 49.7)">R28</text>
<text x="34.4" y="54.1">VCC</text>
<text x="87.1" y="55.2">GNDA</text>
<text x="120.1" y="55.2">GNDA</text>
<text x="235.5" y="54.7" transform="rotate(-90 235.5 54.7)">R29 V9MLA04</text>
<text x="245.6" y="54.7" transform="rotate(-90 245.6 54.7)">V9MLA0402</text>
<text x="183.5" y="62.9">GNDA</text>
<text x="226.7" y="62.9">GNDA</text>
<text x="236.8" y="65.4">GNDA</text>
<text x="183.5" y="70">SPKR-</text>
<text x="104.8" y="72.5">L2/GPIO2</text>
<text x="186" y="75">OUT4</text>
<text x="203.8" y="75">OUT4</text>
<text x="252" y="75">MONO_OUT</text>
<text x="104.8" y="82.6">R2/GPIO3</text>
<text x="191.1" y="80.1">AUXR</text>
<text x="191.1" y="82.6">AUXL</text>
<text x="38.9" y="85.7">GNDA</text>
<text x="74.4" y="88.2">GNDA</text>
<text x="104.8" y="85.2">GPIO25</text>
<text x="104.8" y="87.7">GPIO23</text>
<text x="196.2" y="87.7">GPIO19</text>
<text x="235.5" y="87.7" transform="rotate(-90 235.5 87.7)">R30</text>
<text x="245.6" y="87.7" transform="rotate(-90 245.6 87.7)">V9MLA0402</text>
<text x="39.5" y="94.7">VCC</text>
<text x="208.9" y="95.8">GNDA</text>
<text x="247" y="95.8">GNDA</text>
<text x="181" y="100.9">GNDA</text>
<text x="236.8" y="98.4">GNDA</text>
<text x="125.1" y="105.5">GPIO26</text>
<text x="125.1" y="102.9">GPIO27</text>
<text x="206.2" y="105.9" transform="rotate(-90 206.2 105.9)">VDD</text>
<text x="125.1" y="108">GPIO0</text>
<text x="142.9" y="113.1">GND</text>
<text x="183.3" y="111" transform="rotate(-90 183.3 111)">VDD</text>
<text x="158.1" y="115.6">GPIO18</text>
<text x="49.1" y="123.7">GNDA</text>
<text x="87.1" y="121.2">GNDA</text>
<text x="125.1" y="123.2">GND</text>
<text x="173.2" y="123.7" transform="rotate(-90 173.2 123.7)">VDD</text>
<text x="73.1" y="127.7">JP4</text>
<text x="210.1" y="130.2">JP6</text>
<text x="222.8" y="127.7">JP7</text>
<text x="112.4" y="143.5">R2/GPIO3</text>
<text x="112.4" y="141">L2/GPIO2</text>
<text x="155.6" y="141">LOUT1</text>
<text x="155.6" y="143.5">ROUT1</text>
<text x="51.6" y="156.7">GNDA</text>
<text x="222.8" y="160.7">JP8</text>
<text x="226.7" y="159.3">GNDA</text>
<text x="61.7" y="164.3">GNDA GNDA</text>
<text x="203.8" y="164.3">GNDA GNDA</text>
<text x="60.4" y="168.3">JP5</text>
<text x="122.6" y="179.6">GNDA</text>
</g>
<g font-size="2.5" fill="#800000">
<text x="51.5" y="75">Zout ~ 300R</text>
<text x="61.7" y="113.1">Zout ~ 300R</text>
<text x="61.7" y="116.6">d=14.29mm</text>
</g>
<g font-size="2.1" fill="#505050">
<text x="46.9" y="64.5">P5</text>
<text x="53.9" y="65.6">VDD</text>
<text x="63.8" y="65.6">OUT+</text>
<text x="74.2" y="64.5">P1</text>
<text x="137.5" y="60" transform="rotate(-90 137.5 60)">32</text>
<text x="140" y="60" transform="rotate(-90 140 60)">31</text>
<text x="142.5" y="60" transform="rotate(-90 142.5 60)">30</text>
<text x="145.1" y="60" transform="rotate(-90 145.1 60)">29</text>
<text x="150.1" y="60" transform="rotate(-90 150.1 60)">28</text>
<text x="152.7" y="60" transform="rotate(-90 152.7 60)">27</text>
<text x="155.2" y="60" transform="rotate(-90 155.2 60)">26</text>
<text x="157.7" y="60" transform="rotate(-90 157.7 60)">25</text>
<text x="46.9" y="67.1">P2</text>
<text x="46.9" y="69.6">P3</text>
<text x="53.9" y="68.2">GND1</text>
<text x="53.9" y="70.7">GND2</text>
<text x="64" y="70.7">GND3</text>
<text x="64.6" y="68.2">OUT-</text>
<text x="74.2" y="69.6">P4</text>
<text x="74.2" y="67.1">P6</text>
<text x="119.1" y="69.6">2</text>
<text x="119.1" y="67.1">1</text>
<text x="124.9" y="70.7">L1-N</text>
<text x="124.9" y="68.2">L1-P</text>
<text x="141.1" y="70.2" transform="rotate(-90 141.1 70.2)">AVDD</text>
<text x="143.6" y="71.1" transform="rotate(-90 143.6 71.1)">LOUT1</text>
<text x="146.2" y="71.3" transform="rotate(-90 146.2 71.3)">ROUT1</text>
<text x="151.3" y="70.3" transform="rotate(-90 151.3 70.3)">AGND</text>
<text x="153.8" y="69.9" transform="rotate(-90 153.8 69.9)">VMID</text>
<text x="158.9" y="71.1" transform="rotate(-90 158.9 71.1)">LOUT2</text>
<text x="163.1" y="68.2">SPKGND</text>
<text x="164.3" y="70.7">ROUT2</text>
<text x="175.7" y="69.6">23</text>
<text x="175.7" y="67.1">24</text>
<text x="119.1" y="72.1">3</text>
<text x="119.1" y="74.7">4</text>
<text x="124.9" y="73.3">L2/GPIO2</text>
<text x="124.9" y="75.8">R1-P</text>
<text x="138.6" y="73" transform="rotate(-90 138.6 73)">MICBIAS</text>
<text x="156.3" y="73.8" transform="rotate(-90 156.3 73.8)">SPKRVDD</text>
<text x="165.7" y="73.3">OUT3</text>
<text x="165.7" y="75.8">OUT4</text>
<text x="175.7" y="72.1">22</text>
<text x="175.7" y="74.7">21</text>
<text x="119.1" y="79.7">5</text>
<text x="119.1" y="82.3">6</text>
<text x="124.9" y="80.9">R1-N</text>
<text x="124.9" y="83.4">R2/GPIO3</text>
<text x="165.7" y="80.9">AUXR</text>
<text x="166" y="83.4">AUXL</text>
<text x="175.7" y="82.3">19</text>
<text x="175.7" y="79.7">20</text>
<text x="119.1" y="87.4">8</text>
<text x="119.1" y="84.8">7</text>
<text x="124.9" y="88.5">BCLK</text>
<text x="124.9" y="85.9">LRC</text>
<text x="165.2" y="85.9">MODE</text>
<text x="166.1" y="88.5">SDIN</text>
<text x="175.7" y="84.8">18</text>
<text x="175.7" y="87.4">17</text>
<text x="138.6" y="93" transform="rotate(-90 138.6 93)">ADCDAT</text>
<text x="141.1" y="93" transform="rotate(-90 141.1 93)">DACDAT</text>
<text x="143.6" y="93" transform="rotate(-90 143.6 93)">MCLK</text>
<text x="146.2" y="93" transform="rotate(-90 146.2 93)">DGND</text>
<text x="151.3" y="93" transform="rotate(-90 151.3 93)">DCVDD</text>
<text x="153.8" y="93" transform="rotate(-90 153.8 93)">DBVDD</text>
<text x="156.3" y="93" transform="rotate(-90 156.3 93)">CSB/GPIO1</text>
<text x="158.9" y="93" transform="rotate(-90 158.9 93)">SCLK</text>
<text x="166.7" y="93.6">GND</text>
<text x="175.7" y="92.4">33</text>
<text x="137.5" y="98.8" transform="rotate(-90 137.5 98.8)">9</text>
<text x="140" y="100" transform="rotate(-90 140 100)">10</text>
<text x="142.5" y="100" transform="rotate(-90 142.5 100)">11</text>
<text x="145.1" y="100" transform="rotate(-90 145.1 100)">12</text>
<text x="150.1" y="100" transform="rotate(-90 150.1 100)">13</text>
<text x="152.7" y="100" transform="rotate(-90 152.7 100)">14</text>
<text x="155.2" y="100" transform="rotate(-90 155.2 100)">15</text>
<text x="157.7" y="100" transform="rotate(-90 157.7 100)">16</text>
<text x="57" y="105.1">P2</text>
<text x="57" y="107.7">P3</text>
<text x="57" y="102.6">P5</text>
<text x="64" y="106.2">GND1</text>
<text x="64" y="103.7">VDD</text>
<text x="74" y="103.7">OUT+</text>
<text x="74.7" y="106.2">OUT-</text>
<text x="84.3" y="107.7">P4</text>
<text x="84.3" y="102.6">P1</text>
<text x="84.3" y="105.1">P6</text>
<text x="64" y="108.8">GND2</text>
<text x="74.2" y="108.8">GND3</text>
<text x="76" y="130.5">1</text>
<text x="225.6" y="130.5">1</text>
<text x="76" y="133">2</text>
<text x="213" y="133">1</text>
<text x="49.4" y="140.6">2</text>
<text x="49.4" y="143.2">3</text>
<text x="181.6" y="143.2">+</text>
<text x="188.9" y="143.2">-</text>
<text x="189.2" y="140.6">+</text>
<text x="196.5" y="140.6">-</text>
<text x="232.7" y="140.6">2</text>
<text x="232.7" y="143.2">3</text>
<text x="49.4" y="145.7">1</text>
<text x="232.7" y="145.7">1</text>
<text x="132.4" y="153.9" transform="rotate(-90 132.4 153.9)">P$1</text>
<text x="137.5" y="153.9" transform="rotate(-90 137.5 153.9)">P$3</text>
<text x="142.5" y="153.9" transform="rotate(-90 142.5 153.9)">P$5</text>
<text x="147.6" y="153.9" transform="rotate(-90 147.6 153.9)">P$7</text>
<text x="133.5" y="162.1" transform="rotate(-90 133.5 162.1)">PP$$12</text>
<text x="138.6" y="162.1" transform="rotate(-90 138.6 162.1)">PP$$34</text>
<text x="143.6" y="162.1" transform="rotate(-90 143.6 162.1)">PP$$56</text>
<text x="148.7" y="162.1" transform="rotate(-90 148.7 162.1)">PP$$78</text>
<text x="225.6" y="163.5">1</text>
<text x="63.3" y="171.1">1</text>
<text x="132.4" y="169.7" transform="rotate(-90 132.4 169.7)">P$2</text>
<text x="137.5" y="169.7" transform="rotate(-90 137.5 169.7)">P$4</text>
<text x="142.5" y="169.7" transform="rotate(-90 142.5 169.7)">P$6</text>
<text x="147.6" y="169.7" transform="rotate(-90 147.6 169.7)">P$8</text>
</g>
</svg>
